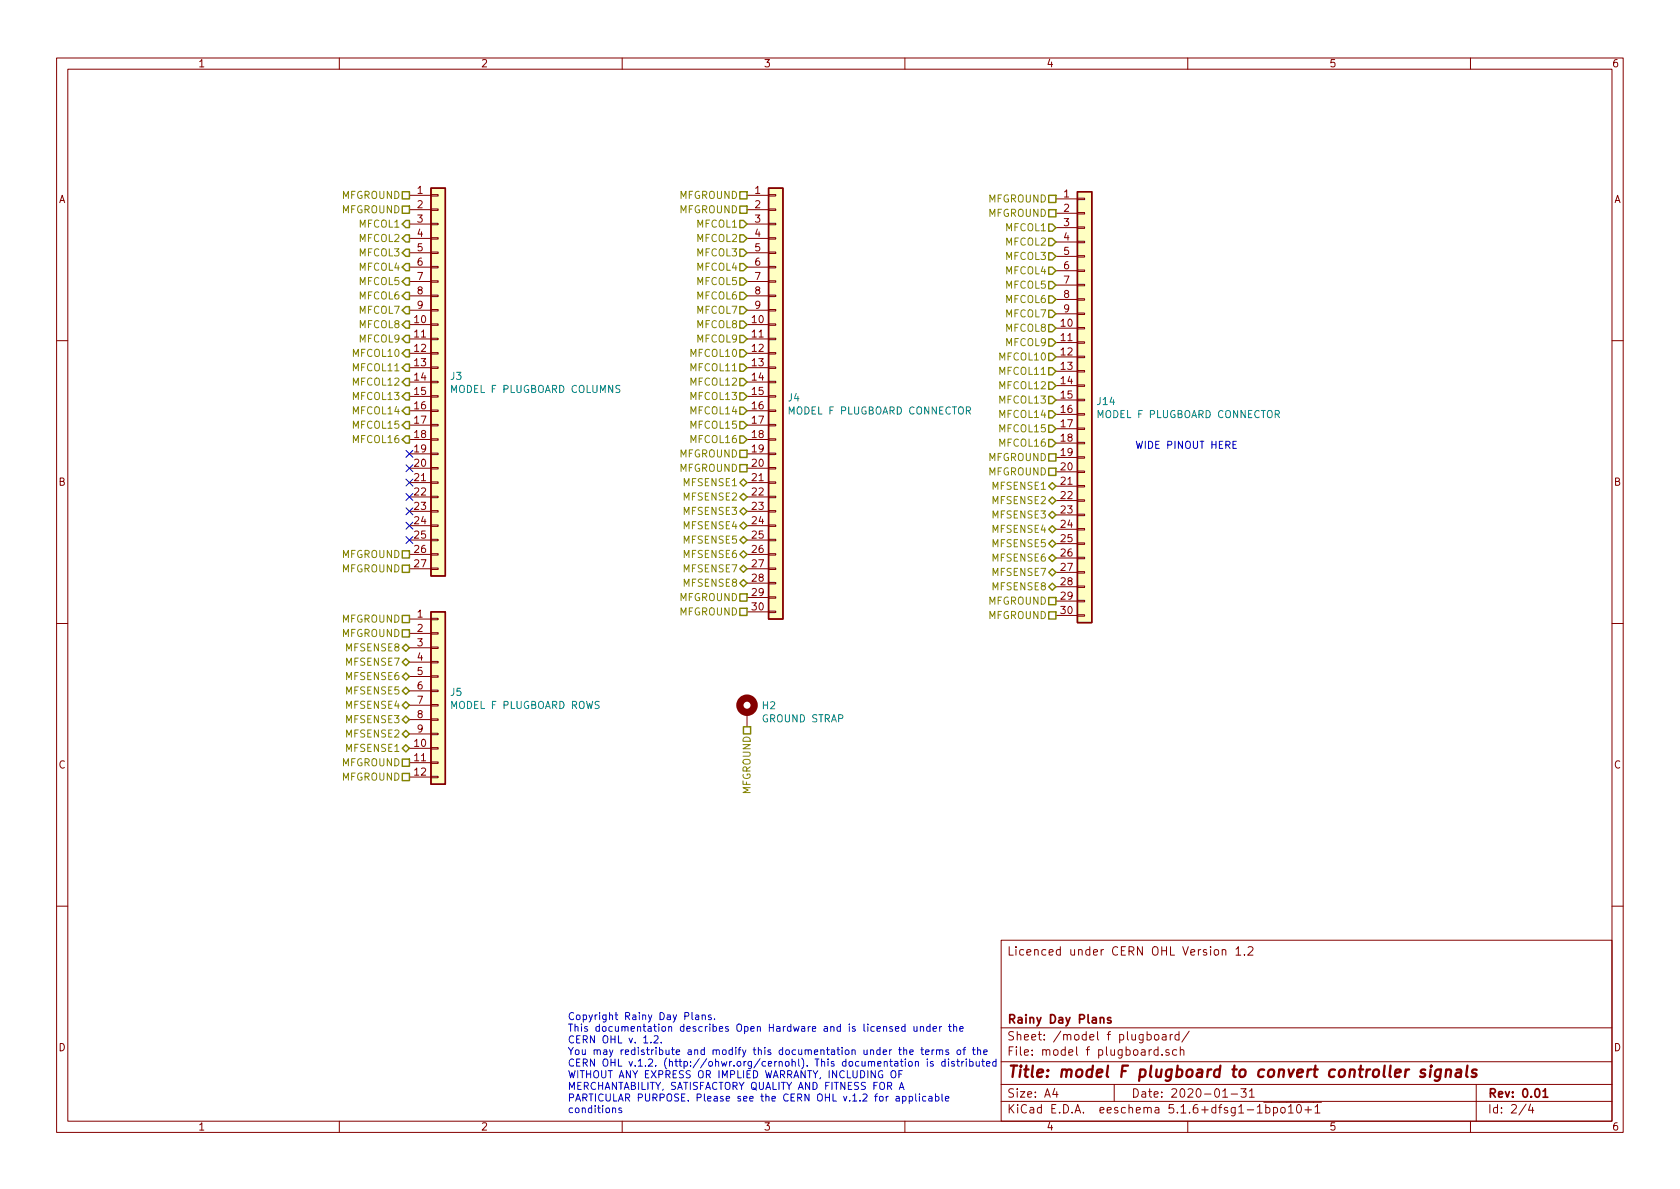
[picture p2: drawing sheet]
<svg xmlns="http://www.w3.org/2000/svg" width="297mm" height="210mm" viewBox="0 0 297 210" stroke-linecap="round" stroke-linejoin="round" font-family="sans-serif">
<g fill="none" stroke="#840000" stroke-width=".18">
<path d="M10 10.3h277v189.9h-277zM12 12.2h273v186.1h-273zM60 10.3v1.9M110 10.3v1.9M160 10.3v1.9M210 10.3v1.9M260 10.3v1.9M72.4 34.5h3.8M72.4 37.1h3.8M72.4 39.6h3.8M76.2 39.5h1.3v.2h-1.3zM76.2 37h1.3v.2h-1.3z"/>
<path d="M76.2 34.4h1.3v.3h-1.3zM132.1 34.5h3.8M132.1 37.1h3.8M132.1 39.6h3.8M135.9 39.5h1.3v.2h-1.3zM135.9 37h1.3v.2h-1.3zM135.9 34.4h1.3v.3h-1.3zM186.7 35.2h3.8M186.7 37.7h3.8M190.5 37.6h1.3v.2h-1.3zM190.5 35h1.3v.3h-1.3zM72.4 57.4h3.8"/>
<path d="M72.4 59.9h3.8M72.4 42.2h3.8M72.4 44.7h3.8M72.4 47.2h3.8M72.4 49.8h3.8M72.4 52.3h3.8M72.4 54.9h3.8M76.2 59.8h1.3v.3h-1.3zM76.2 57.3h1.3v.2h-1.3zM76.2 54.7h1.3v.3h-1.3zM76.2 52.2h1.3v.2h-1.3zM76.2 49.7h1.3v.2h-1.3z"/>
<path d="M76.2 47.1h1.3v.3h-1.3zM76.2 44.6h1.3v.2h-1.3zM76.2 42h1.3v.3h-1.3zM132.1 57.4h3.8M132.1 59.9h3.8M132.1 42.2h3.8M132.1 44.7h3.8M132.1 47.2h3.8M132.1 49.8h3.8M132.1 52.3h3.8M132.1 54.9h3.8M135.9 59.8h1.3v.3h-1.3z"/>
<path d="M135.9 57.3h1.3v.2h-1.3zM135.9 54.7h1.3v.3h-1.3zM135.9 52.2h1.3v.2h-1.3zM135.9 49.7h1.3v.2h-1.3zM135.9 47.1h1.3v.3h-1.3zM135.9 44.6h1.3v.2h-1.3zM135.9 42h1.3v.3h-1.3zM186.7 58h3.8M186.7 40.3h3.8M186.7 42.8h3.8M186.7 45.3h3.8M186.7 47.9h3.8"/>
<path d="M186.7 50.4h3.8M186.7 53h3.8M186.7 55.5h3.8M190.5 57.9h1.3v.3h-1.3zM190.5 55.4h1.3v.2h-1.3zM190.5 52.8h1.3v.3h-1.3zM190.5 50.3h1.3v.2h-1.3zM190.5 47.7h1.3v.3h-1.3zM190.5 45.2h1.3v.3h-1.3zM190.5 42.7h1.3v.2h-1.3zM190.5 40.1h1.3v.3h-1.3zM10 60.2h2"/>
<path d="M72.4 62.5h3.8M72.4 65h3.8M72.4 67.6h3.8M72.4 70.1h3.8M72.4 72.6h3.8M72.4 75.2h3.8M72.4 77.7h3.8M76.2 77.6h1.3v.2h-1.3zM76.2 75.1h1.3v.2h-1.3zM76.2 72.5h1.3v.3h-1.3zM76.2 70h1.3v.2h-1.3zM76.2 67.4h1.3v.3h-1.3z"/>
<path d="M76.2 64.9h1.3v.2h-1.3zM76.2 62.4h1.3v.2h-1.3zM132.1 62.5h3.8M132.1 65h3.8M132.1 67.6h3.8M132.1 70.1h3.8M132.1 72.6h3.8M132.1 75.2h3.8M132.1 77.7h3.8M135.9 77.6h1.3v.2h-1.3zM135.9 75.1h1.3v.2h-1.3zM135.9 72.5h1.3v.3h-1.3z"/>
<path d="M135.9 70h1.3v.2h-1.3zM135.9 67.4h1.3v.3h-1.3zM135.9 64.9h1.3v.2h-1.3zM135.9 62.4h1.3v.2h-1.3zM186.7 60.6h3.8M186.7 63.1h3.8M186.7 65.7h3.8M186.7 68.2h3.8M186.7 70.7h3.8M186.7 73.3h3.8M186.7 75.8h3.8M186.7 78.4h3.8"/>
<path d="M190.5 78.2h1.3v.3h-1.3zM190.5 75.7h1.3v.2h-1.3zM190.5 73.1h1.3v.3h-1.3zM190.5 70.6h1.3v.3h-1.3zM190.5 68.1h1.3v.2h-1.3zM190.5 65.5h1.3v.3h-1.3zM190.5 63h1.3v.2h-1.3zM190.5 60.4h1.3v.3h-1.3zM285 60.2h2M72.4 80.3h3.8M72.4 82.8h3.8M72.4 85.3h3.8"/>
<path d="M72.4 87.9h3.8M72.4 90.4h3.8M72.4 93h3.8M72.4 95.5h3.8M72.4 98h3.8M76.2 97.9h1.3v.3h-1.3zM76.2 95.4h1.3v.2h-1.3zM76.2 92.8h1.3v.3h-1.3zM76.2 90.3h1.3v.2h-1.3zM76.2 87.8h1.3v.2h-1.3zM76.2 85.2h1.3v.3h-1.3zM76.2 82.7h1.3v.2h-1.3z"/>
<path d="M76.2 80.1h1.3v.3h-1.3zM132.1 80.3h3.8M132.1 82.8h3.8M132.1 85.3h3.8M132.1 87.9h3.8M132.1 90.4h3.8M132.1 93h3.8M132.1 95.5h3.8M132.1 98h3.8M135.9 97.9h1.3v.3h-1.3zM135.9 95.4h1.3v.2h-1.3zM135.9 92.8h1.3v.3h-1.3z"/>
<path d="M135.9 90.3h1.3v.2h-1.3zM135.9 87.8h1.3v.2h-1.3zM135.9 85.2h1.3v.3h-1.3zM135.9 82.7h1.3v.2h-1.3zM135.9 80.1h1.3v.3h-1.3zM186.7 80.9h3.8M186.7 83.4h3.8M186.7 86h3.8M186.7 88.5h3.8M186.7 91.1h3.8M186.7 93.6h3.8M186.7 96.1h3.8"/>
<path d="M186.7 98.7h3.8M190.5 98.5h1.3v.3h-1.3zM190.5 96h1.3v.3h-1.3zM190.5 93.5h1.3v.2h-1.3zM190.5 90.9h1.3v.3h-1.3zM190.5 88.4h1.3v.2h-1.3zM190.5 85.8h1.3v.3h-1.3zM190.5 83.3h1.3v.3h-1.3zM190.5 80.8h1.3v.2h-1.3zM10 110.3h2M72.4 109.5h3.8M72.4 112h3.8"/>
<path d="M72.4 114.5h3.8M72.4 117.1h3.8M72.4 119.6h3.8M72.4 100.6h3.8M76.2 119.5h1.3v.3h-1.3zM76.2 117h1.3v.2h-1.3zM76.2 114.4h1.3v.3h-1.3zM76.2 111.9h1.3v.2h-1.3zM76.2 109.3h1.3v.3h-1.3zM76.2 100.5h1.3v.2h-1.3zM132.1 100.6h3.8M132.1 103.1h3.8"/>
<path d="M132.1 105.7h3.8M132.1 108.2h3.8M135.9 108.1h1.3v.2h-1.3zM135.9 105.5h1.3v.3h-1.3zM135.9 103h1.3v.2h-1.3zM135.9 100.5h1.3v.2h-1.3zM186.7 101.2h3.8M186.7 103.8h3.8M186.7 106.3h3.8M186.7 108.8h3.8M190.5 108.7h1.3v.3h-1.3zM190.5 106.2h1.3v.2h-1.3z"/>
<path d="M190.5 103.6h1.3v.3h-1.3zM190.5 101.1h1.3v.2h-1.3zM285 110.3h2M72.4 132.3h3.8M72.4 134.9h3.8M72.4 137.4h3.8M72.4 122.2h3.8M72.4 124.7h3.8M72.4 127.2h3.8M72.4 129.8h3.8M76.2 137.3h1.3v.2h-1.3zM76.2 134.7h1.3v.3h-1.3z"/>
<path d="M76.2 132.2h1.3v.3h-1.3zM76.2 129.7h1.3v.2h-1.3zM76.2 127.1h1.3v.3h-1.3zM76.2 124.6h1.3v.2h-1.3zM76.2 122h1.3v.3h-1.3zM132.1 126v2.5M10 160.2h2M177 166.3h108v32h-108zM214.8 168l.2-.1 .4 .1v.8l-.2 .1-.4-.1zM216.1 168l.2-.1 .4 .1v.9M216.1 167.9v1M218.5 167.8l.4-.4v1.5"/>
<path d="M218.5 168.9h.9M220 168.8v.1M220.7 167.6l.2-.2h.3l.3 .2v.2l-.9 1.1h.9M285 160.2h2M60 198.3v1.9M110 198.3v1.9M160 198.3v1.9M177 194.8h108M177 191.8h108M177 187.8h108M177 181.8h108M186.5 192.5l-.4 1h1"/>
<path d="M186.8 193v1M197 191.8v3M202.8 183l.5-.1 .3 .3-.1 .6-.2 .1-.5-.1M204.2 183.1l.2-.2 .4 .2v.7l-.2 .1-.4-.1zM204.7 185.7l-.4-.1-.3 .3 .1 .6 .2 .1 .4-.1M204.7 185.1v1.5M205.5 186.5v.1M205.5 183h.6l.1 .9M206.2 183.3l-.5 .1-.2 .2 .2 .3 .5-.1M206.7 185.7l-.4-.1-.2 .2 .1 .2 .5 .2v.3h-.6M206.9 182.9v1M207.3 182.9l-.3 .2-.1 .1"/>
<path d="M208.1 185.7l-.5-.1-.3 .3 .1 .6 .2 .1 .5-.1M208.5 183l-.4-.1-.4 .3 .1 .6 .3 .1 .4-.1M208.5 182.4v1.5M208.7 185.7l.2-.1 .3 .1 .1 .9M208.7 185.1v1.5M210 198.3v1.9M210.3 182.3l-1.3 2M216.2 193l.4-.5v1.5M216.2 194h.8M217.7 193.5h1.1M219.4 192.5h.9l-.5 .6 .5 .1v.7l-.3 .1-.6-.1M220.9 193l.4-.5v1.5"/>
<path d="M220.9 194h.9M222.3 196.8h.9M223.4 194.9h10.3M223.8 195.9l.4-.1 .3 .3v.6l-.3 .1-.4-.1M223.8 195.3v1.5M225.2 195.9l.4-.1 .3 .3-.1 .6-.2 .1-.4-.1M225.2 195.8v1.5M226.5 196l.2-.2 .5 .2v.5l-.1 .2-.4 .1-.2-.1zM227.8 195.8l.4-.5v1.5M227.8 196.8h.9M229.4 195.4l.2-.1a.8 .8 0 0 1 .5 .8 .8 .8 0 0 1-.5 .7 1 1 0 0 1-.2-1.4zM230.7 196.3h1.2"/>
<path d="M231.3 195.7v1.1M232.5 195.8l.4-.5v1.5M232.5 196.8h.9M260 198.3v1.9M261 191.8v6.5M269.8 195.2l-1.2 2M270.6 195.2l-.3 1.1h.9M271 195.8v1"/>
</g>
<path d="M194.5 180.1l.2-.2 .4 .1 .1 .9M196.4 180a.37 .37 0 0 0-.6 .1l.1 .3 .5 .1 .1 .1-.3 .3-.4-.1M272.8 193l.4-.5v1.5M272.8 194h.9" fill="none" stroke="#840000" stroke-width=".3"/>
<path d="M252 189.2a.49 .49 0 0 0-.8 .3l.1 .2 .4 .1 .3 .3-.3 .3-.6-.1M253 189.1l-.2 1.3M253.1 188.4l-.2 .1 .1 .1 .1-.2-.1 .2M254.8 189.2a.68 .68 0 0 0-1 .3v.8l.3 .1 .5-.1M254.8 189.1l-.2 1.6a.62 .62 0 0 1-.9 .3M255.7 189.3a.52 .52 0 0 1 .9 .1l-.2 1M255.7 189.1l-.1 1.3M257.5 189.2h.8l-.1 1.2M258.3 189.6l-.6 .1a.4 .4 0 0 0-.4 .3 .4 .4 0 0 0 .3 .4l.7-.1M259.5 188.4l-.3 1.8 .3 .2M261.1 189.2a.51 .51 0 0 0-.8 .3l.2 .3 .5 .1 .1 .3-.4 .2-.5-.1" fill="none" stroke="#840000" stroke-width=".41"/>
<g fill="#ffffc2" stroke="#ffffc2" stroke-width=".18">
<path d="M76.2 108.2h2.5v30.5h-2.5z"/>
<path d="M76.2 33.3h2.5v68.5h-2.5z"/>
<path d="M190.5 33.9h2.5v76.2h-2.5z"/>
<path d="M135.9 33.3h2.5v76.2h-2.5z"/>
</g>
<path d="M76.2 33.3h2.5v68.5h-2.5zM135.9 33.3h2.5v76.2h-2.5zM190.5 33.9h2.5v76.2h-2.5zM76.2 108.2h2.5v30.5h-2.5z" fill="none" stroke="#840000" stroke-width=".25"/>
<path d="M109.6 68.2l-.5-.1-.2 .2v.3l.6 .3 .1 .3-.2 .2h-.5M170.9 72.6h.6l.1-.2-.1-.3-.2-.1h-.4v1.2M171.2 72.6l.4 .6M225.5 73.2h.6l.1-.2-.1-.3-.1-.1h-.5v1.3M225.8 73.2l.4 .7" fill="none" stroke="#008484" stroke-width=".18"/>
<circle cx="132.1" cy="124.7" r="1.27" fill="none" stroke="#840000" stroke-width="1.3"/>
<g fill="none" stroke="#848400" stroke-width=".25">
<path d="M71.1 36.4h1.3v1.3h-1.3zM71.1 33.9h1.3v1.3h-1.3zM71.1 39.6l.7-.6h.6v1.3h-.6zM130.8 36.4h1.3v1.3h-1.3zM130.8 33.9h1.3v1.3h-1.3zM130.8 39h.6l.7 .6-.7 .7h-.6zM185.4 39.6h.7l.6 .7-.6 .6h-.7zM185.4 37.1h1.3v1.2h-1.3zM185.4 34.5h1.3v1.3h-1.3zM71.1 59.9l.7-.6h.6v1.3h-.6zM71.1 49.8l.7-.7h.6v1.3h-.6zM71.1 47.2l.7-.6h.6v1.3h-.6z"/>
<path d="M71.1 44.7l.7-.6h.6v1.2h-.6zM71.1 42.2l.7-.7h.6v1.3h-.6zM71.8 56.8h.6v1.2h-.6l-.7-.6zM71.8 54.2h.6v1.3h-.6l-.7-.6zM71.8 51.7h.6v1.3h-.6l-.7-.7zM130.8 51.7h.6l.7 .6-.7 .7h-.6zM130.8 49.1h.6l.7 .7-.7 .6h-.6zM130.8 46.6h.6l.7 .6-.7 .7h-.6zM130.8 44.1h.6l.7 .6-.7 .6h-.6zM130.8 41.5h.6l.7 .7-.7 .6h-.6zM130.8 56.8h.6l.7 .6-.7 .6h-.6zM130.8 54.2h.6l.7 .7-.7 .6h-.6z"/>
<path d="M130.8 59.3h.6l.7 .6-.7 .7h-.6zM185.4 42.2h.7l.6 .6-.6 .6h-.7zM185.4 59.9h.7l.6 .7-.6 .6h-.7zM185.4 57.4h.7l.6 .6-.6 .7h-.7zM185.4 54.9h.7l.6 .6-.6 .6h-.7zM185.4 52.3h.7l.6 .7-.6 .6h-.7zM185.4 49.8h.7l.6 .6-.6 .6h-.7zM185.4 47.2h.7l.6 .7-.6 .6h-.7zM185.4 44.7h.7l.6 .6-.6 .7h-.7zM71.1 65l.7-.6h.6v1.3h-.6zM71.1 77.7l.7-.6h.6v1.3h-.6zM71.1 70.1l.7-.6h.6v1.2h-.6z"/>
<path d="M71.8 74.5h.6v1.3h-.6l-.7-.6zM71.8 72h.6v1.3h-.6l-.7-.7zM71.8 66.9h.6v1.3h-.6l-.7-.6zM71.8 61.8h.6v1.3h-.6l-.7-.6zM130.8 79.6h1.3v1.3h-1.3zM130.8 77.1h.6l.7 .6-.7 .7h-.6zM130.8 61.8h.6l.7 .7-.7 .6h-.6zM130.8 64.4h.6l.7 .6-.7 .7h-.6zM130.8 66.9h.6l.7 .7-.7 .6h-.6zM130.8 69.5h.6l.7 .6-.7 .6h-.6zM130.8 72h.6l.7 .6-.7 .7h-.6zM130.8 74.5h.6l.7 .7-.7 .6h-.6z"/>
<path d="M185.4 72.6h.7l.6 .7-.6 .6h-.7zM185.4 77.7h.7l.6 .7-.6 .6h-.7zM185.4 75.2h.7l.6 .6-.6 .6h-.7zM185.4 70.1h.7l.6 .6-.6 .7h-.7zM185.4 67.6h.7l.6 .6-.6 .6h-.7zM185.4 65h.7l.6 .7-.6 .6h-.7zM185.4 62.5h.7l.6 .6-.6 .6h-.7zM71.1 99.9h1.3v1.3h-1.3zM71.1 97.4h1.3v1.3h-1.3zM130.8 82.2h1.3v1.2h-1.3zM130.8 98l.6-.6 .7 .6-.7 .7zM130.8 93l.6-.7 .7 .7-.7 .6z"/>
<path d="M130.8 90.4l.6-.6 .7 .6-.7 .7zM130.8 95.5l.6-.6 .7 .6-.7 .6zM130.8 85.3l.6-.6 .7 .6-.7 .7zM131.4 99.9l.7 .7-.7 .6-.6-.6zM131.4 87.2l.7 .7-.7 .6-.6-.6zM185.4 98.7l.7-.7 .6 .7-.6 .6zM185.4 96.1l.7-.6 .6 .6-.6 .7zM185.4 93.6l.7-.6 .6 .6-.6 .6zM185.4 91.1l.7-.7 .6 .7-.6 .6zM185.4 88.5l.7-.6 .6 .6-.6 .6zM185.4 82.8h1.3v1.3h-1.3zM185.4 80.3h1.3v1.2h-1.3z"/>
<path d="M186.1 85.3l.6 .7-.6 .6-.7-.6zM71.1 111.4h1.3v1.2h-1.3zM71.1 108.8h1.3v1.3h-1.3zM71.1 114.5l.7-.6 .6 .6-.6 .7zM71.1 117.1l.7-.6 .6 .6-.6 .6zM71.1 119.6l.7-.6 .6 .6-.6 .7zM130.8 107.6h1.3v1.2h-1.3zM130.8 105h1.3v1.3h-1.3zM130.8 103.1l.6-.6 .7 .6-.7 .7zM185.4 108.2h1.3v1.3h-1.3zM185.4 103.8l.7-.7 .6 .7-.6 .6zM185.4 101.2l.7-.6 .6 .6-.6 .6z"/>
<path d="M185.4 105.7h1.3v1.2h-1.3zM71.1 136.8h1.3v1.2h-1.3zM71.1 134.2h1.3v1.3h-1.3zM71.1 122.2l.7-.7 .6 .7-.6 .6zM71.1 124.7l.7-.6 .6 .6-.6 .6zM71.1 127.2l.7-.6 .6 .6-.6 .7zM71.1 129.8l.7-.6 .6 .6-.6 .6zM71.1 132.3l.7-.6 .6 .6-.6 .7zM131.4 128.5h1.3v1.3h-1.3z"/>
</g>
<g fill="none" stroke="#0000c2" stroke-width=".18">
<path d="M218 78.6h.4M218.6 78h-.6v1.3h.6M122.4 179v1.1l.1 .2M123 179.5h.5v.8M123.5 179.8h-.4l-.1 .2v.3h.5M124.2 179.6l.1-.1h.3l.1 .8M124.2 179.5v.8M125.7 179.5h-.3l-.2 .1 .1 .2 .4 .2v.3h-.5M108.3 196.1l.2-.2 .3 .1 .1 .8M109.9 196l-.3-.1-.2 .2 .1 .2 .4 .1v.3h-.5M115.6 183.3l.5-.1 .3 .3-.1 .2-.7 .7h.8M116.9 184.3v.1"/>
<path d="M126.3 180.2v.1M157.6 189.5l.2-.2a.45 .45 0 0 1 .6 .5v.4l-.2 .3h-.5a.92 .92 0 0 1-.1-1zM157.8 181.6l-.3-.1-.2 .2 .1 .2 .4 .1v.3h-.5M158.3 181.9l.6-.1v-.2l-.4-.1-.2 .2 .1 .6h.5M158.4 193.9h.5l.1 .8M158.9 189.9h.5M159 192.7l.4-1.3 .4 1.3M159 194.2h-.4l-.2 .2v.3h.6M159.1 192.3h.6M159.5 189.3h-.6v1.3M159.6 193.9h.4l.2 .2-.1 .6h-.5M159.6 193.9v1.2"/>
<path d="M159.8 185.8l.2-.2 .3 .1v.8M159.8 185.2v1.3M160 181.6l-.3-.1-.3 .3 .1 .5h.5M160 181.1v1.3M160.7 187.8l.2-.1 .3 .1 .1 .5-.1 .2h-.3l-.2-.1zM160.8 193.9h.3l.3 .2-.2 .6h-.4M160.8 193.9v1.2M160.9 186l.6-.1-.1-.2-.3-.1-.2 .2v.6h.5M161.6 181.5v.8l.4 .1 .1-.2M161.8 187.8l.2-.1 .3 .1 .1 .7M161.8 187.7v.8M161.9 193.4v1.1l.2 .2"/>
<path d="M162.1 181.5v.9M162.6 193.4v.2M162.6 193.9v.8M162.7 181.7l.2-.2 .3 .1 .1 .8M162.7 181.5v.9M162.8 185.6h.5M163 185.2v1.1l.3 .2M163.7 186l.6-.1-.1-.2-.4-.1-.1 .2v.6h.5M163.7 193.9h-.4l-.2 .2 .1 .6h.5M164 187.3v.1M164 187.7v.8M164.3 193.9h.4l.1 .8"/>
<path d="M164.4 181.6l-.3-.1-.3 .3 .2 .5h.4M164.4 181.1v1.3M164.8 194.2h-.4l-.2 .2 .1 .3h.5M164.8 185.6v.9M165 181.9l.6-.1-.1-.2-.3-.1-.2 .2v.6h.5M165 187.8l-.3-.1-.2 .2 .1 .2 .4 .1v.3h-.5M165.2 185.6l-.4 .3M165.4 193.9h.4l.2 .2-.1 .6h-.5M165.4 193.4v1.3M165.6 185.8l.2-.2 .3 .1v.8M165.6 185.6v.9M166.1 185.8l.2-.2 .3 .1 .1 .8"/>
<path d="M166.1 181.5v.9M166.5 181.5l-.3 .1-.1 .2M166.5 193.4v1.1l.2 .2M167.1 187.8l-.4-.1-.2 .2 .1 .6h.5M167.1 187.3v1.2M167.2 194.3l.6-.1-.1-.3h-.4l-.1 .2v.6h.5M167.7 185.7l-.3-.1-.2 .2 .1 .2 .4 .1v.3h-.5M167.7 181.5h.5M167.7 187.3v.1M167.7 187.7v.8M167.9 181.1v1.1l.3 .2M168.6 181.7l.2-.2 .3 .1 .1 .8"/>
<path d="M168.6 181.1v1.3M168.7 187.8l-.3-.1-.2 .2 .1 .2 .4 .1v.3h-.5M169.2 187.7h.4M169.3 185.8l.2-.2 .3 .2 .1 .5-.2 .1-.2 .1-.2-.1zM169.3 187.3v1.1l.3 .1M169.7 181.9l.6-.1-.1-.2-.3-.1-.2 .2v.6h.5M170.1 187.7v.8M170.2 185.6h.5M170.4 187.7l-.3 .2M170.7 185.2l-.3 .2v1.1M170.8 187.3v.1M170.8 187.7v.8"/>
<path d="M171.4 187.8l.4-.1 .3 .2-.2 .6h-.5M171.4 187.3v1.2M171.9 185.6h.5M172.1 185.2v1.1l.3 .2M172.6 187.7l.1 .8h.3l.2-.1M172.8 185.8l.2-.2 .3 .1 .1 .8M172.8 185.2v1.3M173.2 187.7v.8M173.6 187.7h.5M173.8 187.3v1.1l.3 .1M173.9 186l.6-.1v-.2l-.4-.1-.2 .2 .1 .6h.5M174.4 188.1l.6-.1v-.2l-.4-.1-.2 .2 .1 .6h.5"/>
<path d="M176.1 187.8l-.4-.1-.2 .2 .1 .6h.5M176.1 187.3v1.2"/>
</g>
<g fill="none" stroke="#000084" stroke-width=".18">
<path d="M71.8 79.6l1.2 1.3M73 79.6l-1.2 1.3M71.8 94.9l1.2 1.2M71.8 92.3l1.2 1.3M71.8 89.8l1.2 1.2M71.8 87.3l1.2 1.2M71.8 84.7l1.2 1.2M71.8 82.2l1.2 1.2M73 94.9l-1.2 1.2M73 92.3l-1.2 1.3M73 89.8l-1.2 1.2M73 87.3l-1.2 1.2"/>
<path d="M73 84.7l-1.2 1.2M73 82.2l-1.2 1.2"/>
</g>
<text font-size="2.8" fill="#840000" x="178" y="190.5">Title: model F plugboard to convert controller signals</text>
<g font-size="2.1" fill="#840000">
<text x="178" y="169">Licenced under CERN OHL Version 1.2</text>
<text x="178" y="184">Sheet: /model f plugboard/</text>
<text x="178" y="181">Rainy Day Plans</text>
<text x="178" y="186.7">File: model f plugboard.sch</text>
<text x="178" y="196.9">KiCad E.D.A. eeschema 5.1.6+dfsg1-1bpo10+1</text>
<text x="178" y="194.1">Size: A4</text>
<text x="200" y="194.1">Date: 2020-01-31</text>
<text x="263" y="194.1">Rev: 0.01</text>
<text x="263" y="196.9">Id: 2/4</text>
</g>
<g font-size="1.8" fill="#840000">
<text x="35" y="11.9">1</text>
<text x="85" y="11.9">2</text>
<text x="135" y="11.9">3</text>
<text x="185" y="11.9">4</text>
<text x="235" y="11.9">5</text>
<text x="285" y="11.9">6</text>
<text x="10.4" y="35.9">A</text>
<text x="73.8" y="34.3">1</text>
<text x="133.5" y="34.3">1</text>
<text x="188.1" y="34.9">1</text>
<text x="285.4" y="35.9">A</text>
<text x="73.8" y="36.8">2</text>
<text x="73.8" y="39.4">3</text>
<text x="73.8" y="41.9">4</text>
<text x="133.5" y="36.8">2</text>
<text x="133.5" y="39.4">3</text>
<text x="133.5" y="41.9">4</text>
<text x="188.1" y="37.5">2</text>
<text x="188.1" y="40">3</text>
<text x="73.8" y="44.4">5</text>
<text x="73.8" y="47">6</text>
<text x="133.5" y="44.4">5</text>
<text x="133.5" y="47">6</text>
<text x="188.1" y="42.5">4</text>
<text x="188.1" y="45.1">5</text>
<text x="188.1" y="47.6">6</text>
<text x="73.8" y="49.5">7</text>
<text x="73.8" y="52.1">8</text>
<text x="133.5" y="49.5">7</text>
<text x="133.5" y="52.1">8</text>
<text x="188.1" y="50.2">7</text>
<text x="188.1" y="52.7">8</text>
<text x="73.3" y="57.1">10</text>
<text x="73.3" y="59.7">11</text>
<text x="73.8" y="54.6">9</text>
<text x="133" y="57.1">10</text>
<text x="133" y="59.7">11</text>
<text x="133.5" y="54.6">9</text>
<text x="187.6" y="57.8">10</text>
<text x="188.1" y="55.2">9</text>
<text x="73.3" y="62.2">12</text>
<text x="73.3" y="64.8">13</text>
<text x="133" y="62.2">12</text>
<text x="133" y="64.8">13</text>
<text x="187.6" y="60.3">11</text>
<text x="187.6" y="62.9">12</text>
<text x="187.6" y="65.4">13</text>
<text x="73.3" y="67.3">14</text>
<text x="73.3" y="69.8">15</text>
<text x="133" y="67.3">14</text>
<text x="133" y="69.8">15</text>
<text x="187.6" y="67.9">14</text>
<text x="187.6" y="70.5">15</text>
<text x="73.3" y="72.4">16</text>
<text x="73.3" y="74.9">17</text>
<text x="73.3" y="77.5">18</text>
<text x="133" y="72.4">16</text>
<text x="133" y="74.9">17</text>
<text x="133" y="77.5">18</text>
<text x="187.6" y="73">16</text>
<text x="187.6" y="75.6">17</text>
<text x="73.3" y="80">19</text>
<text x="73.3" y="82.5">20</text>
<text x="133" y="80">19</text>
<text x="133" y="82.5">20</text>
<text x="187.6" y="78.1">18</text>
<text x="187.6" y="80.6">19</text>
<text x="187.6" y="83.2">20</text>
<text x="10.4" y="85.9">B</text>
<text x="73.3" y="85.1">21</text>
<text x="73.3" y="87.6">22</text>
<text x="133" y="85.1">21</text>
<text x="133" y="87.6">22</text>
<text x="187.6" y="85.7">21</text>
<text x="187.6" y="88.3">22</text>
<text x="285.4" y="85.9">B</text>
<text x="73.3" y="90.2">23</text>
<text x="73.3" y="92.7">24</text>
<text x="73.3" y="95.2">25</text>
<text x="133" y="90.2">23</text>
<text x="133" y="92.7">24</text>
<text x="133" y="95.2">25</text>
<text x="187.6" y="90.8">23</text>
<text x="187.6" y="93.3">24</text>
<text x="187.6" y="95.9">25</text>
<text x="73.3" y="97.8">26</text>
<text x="73.3" y="100.3">27</text>
<text x="133" y="97.8">26</text>
<text x="133" y="100.3">27</text>
<text x="187.6" y="98.4">26</text>
<text x="187.6" y="101">27</text>
<text x="133" y="102.9">28</text>
<text x="133" y="105.4">29</text>
<text x="133" y="107.9">30</text>
<text x="187.6" y="103.5">28</text>
<text x="187.6" y="106">29</text>
<text x="73.8" y="109.2">1</text>
<text x="73.8" y="111.8">2</text>
<text x="187.6" y="108.6">30</text>
<text x="73.8" y="114.3">3</text>
<text x="73.8" y="116.8">4</text>
<text x="73.8" y="119.4">5</text>
<text x="73.8" y="121.9">6</text>
<text x="73.8" y="124.5">7</text>
<text x="73.8" y="127">8</text>
<text x="73.8" y="129.5">9</text>
<text x="10.4" y="135.9">C</text>
<text x="73.3" y="132.1">10</text>
<text x="73.3" y="134.6">11</text>
<text x="73.3" y="137.2">12</text>
<text x="285.4" y="135.9">C</text>
<text x="10.4" y="185.9">D</text>
<text x="285.4" y="185.9">D</text>
<text x="35" y="199.9">1</text>
<text x="85" y="199.9">2</text>
<text x="135" y="199.9">3</text>
<text x="185" y="199.9">4</text>
<text x="235" y="199.9">5</text>
<text x="285" y="199.9">6</text>
</g>
<g font-size="1.8" fill="#848400">
<text x="60.5" y="35.2">MFGROUND</text>
<text x="120.1" y="35.2">MFGROUND</text>
<text x="174.8" y="35.8">MFGROUND</text>
<text x="60.5" y="37.7">MFGROUND</text>
<text x="63.6" y="40.3">MFCOL1</text>
<text x="120.1" y="37.7">MFGROUND</text>
<text x="123.3" y="40.3">MFCOL1</text>
<text x="174.8" y="38.3">MFGROUND</text>
<text x="177.9" y="40.9">MFCOL1</text>
<text x="63.6" y="47.9">MFCOL4</text>
<text x="63.6" y="45.3">MFCOL3</text>
<text x="63.6" y="42.8">MFCOL2</text>
<text x="123.3" y="47.9">MFCOL4</text>
<text x="123.3" y="45.3">MFCOL3</text>
<text x="123.3" y="42.8">MFCOL2</text>
<text x="177.9" y="43.4">MFCOL2</text>
<text x="177.9" y="46">MFCOL3</text>
<text x="63.6" y="53">MFCOL6</text>
<text x="63.6" y="50.4">MFCOL5</text>
<text x="123.3" y="53">MFCOL6</text>
<text x="123.3" y="50.4">MFCOL5</text>
<text x="177.9" y="53.6">MFCOL6</text>
<text x="177.9" y="51">MFCOL5</text>
<text x="177.9" y="48.5">MFCOL4</text>
<text x="63.6" y="58">MFCOL8</text>
<text x="63.6" y="55.5">MFCOL7</text>
<text x="123.3" y="58">MFCOL8</text>
<text x="123.3" y="55.5">MFCOL7</text>
<text x="177.9" y="58.7">MFCOL8</text>
<text x="177.9" y="56.1">MFCOL7</text>
<text x="62.6" y="65.7">MFCOL11</text>
<text x="62.6" y="63.1">MFCOL10</text>
<text x="63.6" y="60.6">MFCOL9</text>
<text x="122.3" y="63.1">MFCOL10</text>
<text x="122.3" y="65.7">MFCOL11</text>
<text x="123.3" y="60.6">MFCOL9</text>
<text x="176.9" y="63.7">MFCOL10</text>
<text x="177.9" y="61.2">MFCOL9</text>
<text x="62.6" y="70.7">MFCOL13</text>
<text x="62.6" y="68.2">MFCOL12</text>
<text x="122.3" y="68.2">MFCOL12</text>
<text x="122.3" y="70.7">MFCOL13</text>
<text x="176.9" y="71.4">MFCOL13</text>
<text x="176.9" y="68.8">MFCOL12</text>
<text x="176.9" y="66.3">MFCOL11</text>
<text x="62.6" y="75.8">MFCOL15</text>
<text x="62.6" y="73.3">MFCOL14</text>
<text x="122.3" y="73.3">MFCOL14</text>
<text x="122.3" y="75.8">MFCOL15</text>
<text x="176.9" y="73.9">MFCOL14</text>
<text x="176.9" y="76.4">MFCOL15</text>
<text x="62.6" y="78.4">MFCOL16</text>
<text x="120.1" y="83.4">MFGROUND</text>
<text x="120.1" y="80.9">MFGROUND</text>
<text x="122.3" y="78.4">MFCOL16</text>
<text x="174.8" y="81.5">MFGROUND</text>
<text x="176.9" y="79">MFCOL16</text>
<text x="121" y="88.5">MFSENSE2</text>
<text x="121" y="86">MFSENSE1</text>
<text x="174.8" y="84.1">MFGROUND</text>
<text x="175.6" y="89.1">MFSENSE2</text>
<text x="175.6" y="86.6">MFSENSE1</text>
<text x="121" y="93.6">MFSENSE4</text>
<text x="121" y="91.1">MFSENSE3</text>
<text x="175.6" y="94.2">MFSENSE4</text>
<text x="175.6" y="91.7">MFSENSE3</text>
<text x="60.5" y="101.2">MFGROUND</text>
<text x="60.5" y="98.7">MFGROUND</text>
<text x="121" y="101.2">MFSENSE7</text>
<text x="121" y="98.7">MFSENSE6</text>
<text x="121" y="96.1">MFSENSE5</text>
<text x="175.6" y="101.8">MFSENSE7</text>
<text x="175.6" y="99.3">MFSENSE6</text>
<text x="175.6" y="96.8">MFSENSE5</text>
<text x="120.1" y="106.3">MFGROUND</text>
<text x="121" y="103.8">MFSENSE8</text>
<text x="174.8" y="106.9">MFGROUND</text>
<text x="175.6" y="104.4">MFSENSE8</text>
<text x="60.5" y="112.6">MFGROUND</text>
<text x="60.5" y="110.1">MFGROUND</text>
<text x="120.1" y="108.8">MFGROUND</text>
<text x="174.8" y="109.5">MFGROUND</text>
<text x="61.3" y="115.2">MFSENSE8</text>
<text x="61.3" y="117.7">MFSENSE7</text>
<text x="61.3" y="120.3">MFSENSE6</text>
<text x="61.3" y="122.8">MFSENSE5</text>
<text x="61.3" y="125.3">MFSENSE4</text>
<text x="61.3" y="127.9">MFSENSE3</text>
<text x="61.3" y="130.4">MFSENSE2</text>
<text x="60.5" y="135.5">MFGROUND</text>
<text x="61.3" y="133">MFSENSE1</text>
<text x="60.5" y="138">MFGROUND</text>
<text x="132.7" y="140.5" transform="rotate(-90 132.7 140.5)">MFGROUND</text>
</g>
<g font-size="1.8" fill="#008484">
<text x="79.7" y="67.2">J3</text>
<text x="80.1" y="69.5">MODEL F PLUGBOARD COLUMNS</text>
<text x="139.4" y="71">J4</text>
<text x="194.1" y="71.6">J14</text>
<text x="139.7" y="73.3">MODEL F PLUGBOARD CONNECTOR</text>
<text x="194.3" y="73.9">MODEL F PLUGBOARD CONNECTOR</text>
<text x="79.7" y="123.1">J5</text>
<text x="80" y="125.4">MODEL F PLUGBOARD ROWS</text>
<text x="134.8" y="125.4">H2</text>
<text x="134.8" y="127.7">GROUND STRAP</text>
</g>
<g font-size="1.8" fill="#0000c2">
<text x="200.7" y="79.4">WIDE PINOUT HERE</text>
<text x="100.3" y="180.4">Copyright Rainy Day Plans.</text>
<text x="100.3" y="182.4">This documentation describes Open Hardware and is licensed under the</text>
<text x="100.3" y="184.5">CERN OHL v. 1.2.</text>
<text x="100.3" y="186.6">You may redistribute and modify this documentation under the terms of the</text>
<text x="100.3" y="188.6">CERN OHL v.1.2. (http://ohwr.org/cernohl). This documentation is distributed</text>
<text x="100.3" y="190.7">WITHOUT ANY EXPRESS OR IMPLIED WARRANTY, INCLUDING OF</text>
<text x="100.3" y="192.7">MERCHANTABILITY, SATISFACTORY QUALITY AND FITNESS FOR A</text>
<text x="100.3" y="194.8">PARTICULAR PURPOSE. Please see the CERN OHL v.1.2 for applicable</text>
<text x="100.3" y="196.8">conditions</text>
</g>
</svg>
